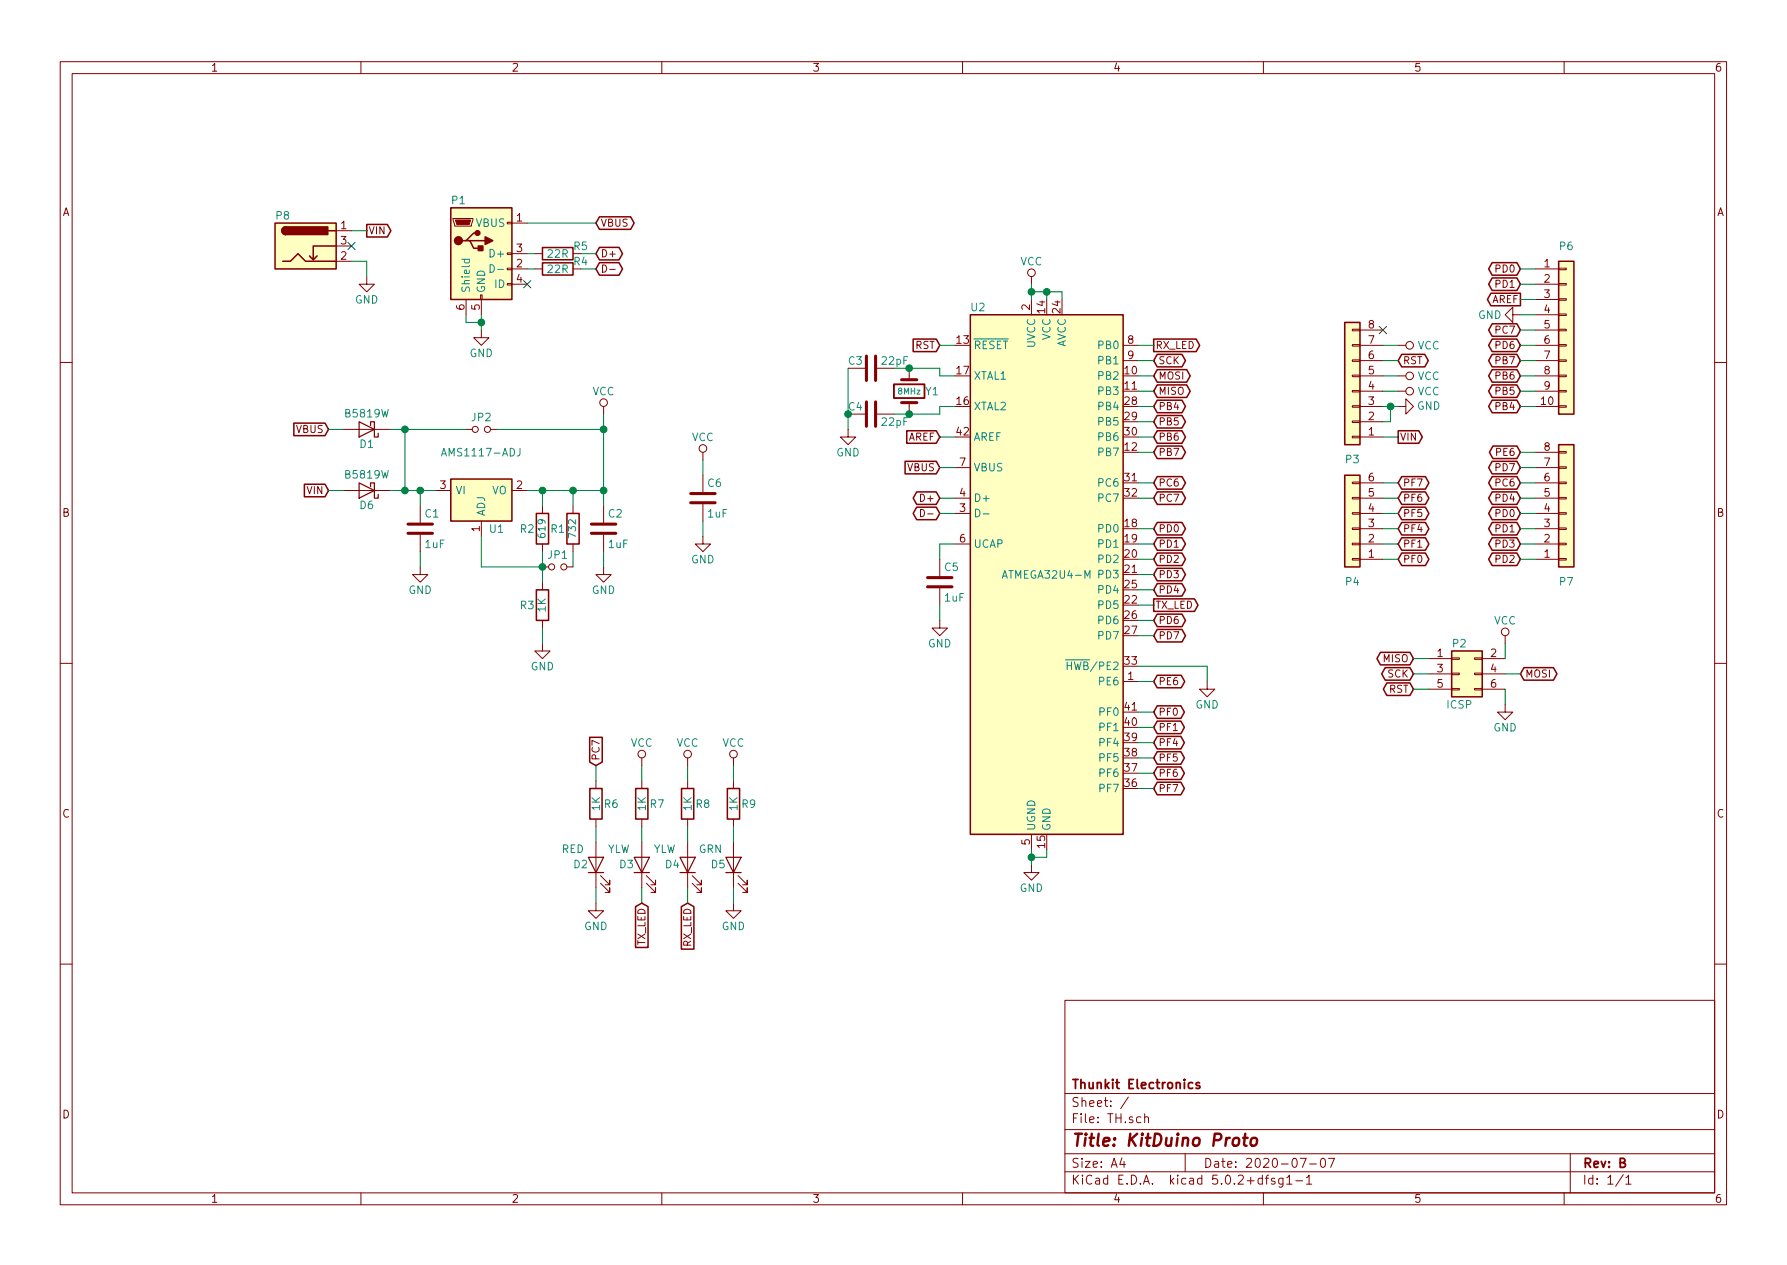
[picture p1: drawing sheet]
<svg xmlns="http://www.w3.org/2000/svg" width="297mm" height="210mm" viewBox="0 0 297 210" stroke-linecap="round" stroke-linejoin="round" font-family="sans-serif">
<g fill="none" stroke="#840000" stroke-width=".17">
<path d="M10 10.3h277v189.9h-277zM12 12.2h273v186.1h-273zM60 10.3v1.9M110 10.3v1.9M160 10.3v1.9M210 10.3v1.9M260 10.3v1.9M55.9 38.3h2.5M75.3 36.3h3.3v.3l-.2 1h-2.8zM84.3 37h.8v.2h-.8zM85.1 37.1h2.5M55.9 43.4h2.5"/>
<path d="M55.9 40.9h2.5M61 46v1.2h1.2l-1.2 1.3-1.3-1.3h1.3M77.5 49.8v2.5M79.9 49h.2v.8h-.2zM80 54.9v1.2h1.3l-1.3 1.3-1.3-1.3h1.3M80 49.8v2.5M84.3 47.1h.8v.3h-.8zM84.3 44.6h.8v.2h-.8zM84.3 42h.8v.3h-.8zM85.1 44.7h2.5M85.1 47.2h2.5M85.1 42.2h2.5"/>
<path d="M88.9 44.7h1.3M88.9 42.2h1.3M100.2 44a.6 .6 0 0 1 .6 .6 .6 .6 0 0 1-.6 .6zM101.3 44.8h1M171.4 46v1.2M171.4 49.8v2.5M186.7 59.9h2.5M186.7 57.4h2.5M224.8 54.7h1.3v.3h-1.3zM224.8 57.3h1.3v.2h-1.3zM224.8 59.8h1.3v.3h-1.3zM226.1 59.9h3.8"/>
<path d="M226.1 57.4h3.8M226.1 54.9h3.8M232.4 57.4h1.3M251.5 52.3v-1.3l-1.3 1.3 1.3 1.3v-1.3h1.2M255.3 59.9h3.8M255.3 57.4h3.8M255.3 54.9h3.8M255.3 44.7h3.8M255.3 47.2h3.8M255.3 49.8h3.8M255.3 52.3h3.8M259.1 59.8h1.2v.3h-1.2z"/>
<path d="M259.1 57.3h1.2v.2h-1.2zM259.1 54.7h1.2v.3h-1.2zM259.1 52.2h1.2v.2h-1.2zM259.1 49.7h1.2v.2h-1.2zM259.1 47.1h1.2v.3h-1.2zM259.1 44.6h1.2v.2h-1.2zM10 60.2h2M57.1 71.4h7.7M77.5 71.4h1M81.5 71.4h1M100.3 67.6v1.2M116.8 75.2v1.2"/>
<path d="M116.8 79v2.8M141 71.4v1.2h-1.3l1.3 1.3 1.2-1.3h-1.2M145.8 61.2h2.8M145.8 68.8h2.8M151.1 61.2v1.9M151.1 66.9v1.9M158.7 77.7h2.6M224.8 62.4h1.3v.2h-1.3zM224.8 64.9h1.3v.2h-1.3zM224.8 67.4h1.3v.3h-1.3zM224.8 70h1.3v.2h-1.3zM224.8 72.5h1.3v.3h-1.3z"/>
<path d="M226.1 72.6h3.8M226.1 70.1h3.8M226.1 67.6h3.8M226.1 65h3.8M226.1 62.5h3.8M232.4 67.6h1.3v-1.3l1.2 1.3-1.2 1.2v-1.2M232.4 65h1.3M232.4 62.5h1.3M255.3 77.7h3.8M255.3 75.2h3.8M255.3 67.6h3.8M255.3 65h3.8"/>
<path d="M255.3 62.5h3.8M259.1 75.1h1.2v.2h-1.2zM259.1 77.6h1.2v.2h-1.2zM259.1 67.4h1.2v.3h-1.2zM259.1 64.9h1.2v.2h-1.2zM259.1 62.4h1.2v.2h-1.2zM285 60.2h2M57.1 81.5h7.7M69.8 94.2v1.3h1.3l-1.3 1.3-1.2-1.3h1.2M69.8 84.1v2.8M69.8 88.9v2.8M72.4 81.5h2.5"/>
<path d="M80 86.6v2.5M85.1 81.5h2.5M90.2 84.1v1.2M90.2 90.4v1.3M90.2 96.8v1.2M90.2 94.2h1M94.2 94.2h1M95.2 84.1v1.2M95.2 90.4v1.3M100.3 94.2v1.3h1.3l-1.3 1.3-1.2-1.3h1.2M100.3 84.1v2.8M100.3 88.9v2.8"/>
<path d="M116.8 89.1v1.3h1.3l-1.3 1.3-1.2-1.3h1.2M116.8 83.8v2.8M153 84.7a.6 .6 0 0 1 .7 .6 .6 .6 0 0 1-.7 .6zM154.2 85.4h.9M156.2 93v2.8M156.2 97.8v2.8M158.7 90.4h2.6M158.7 85.3h2.6M158.7 82.8h2.6M224.8 80.1h1.3v.3h-1.3zM224.8 82.7h1.3v.2h-1.3zM224.8 85.2h1.3v.3h-1.3z"/>
<path d="M224.8 87.8h1.3v.2h-1.3zM224.8 90.3h1.3v.2h-1.3zM224.8 92.8h1.3v.3h-1.3zM226.1 93h3.8M226.1 90.4h3.8M226.1 87.9h3.8M226.1 85.3h3.8M226.1 82.8h3.8M226.1 80.3h3.8M255.3 93h3.8M255.3 90.4h3.8M255.3 87.9h3.8"/>
<path d="M255.3 85.3h3.8M255.3 82.8h3.8M255.3 80.3h3.8M259.1 80.1h1.2v.3h-1.2zM259.1 82.7h1.2v.2h-1.2zM259.1 85.2h1.2v.3h-1.2zM259.1 87.8h1.2v.2h-1.2zM259.1 90.3h1.2v.2h-1.2zM259.1 92.8h1.2v.3h-1.2zM10 110.3h2M90.2 106.9v1.3h-1.3l1.3 1.3 1.2-1.3h-1.2M90.2 103.1v1.3"/>
<path d="M156.2 103.1v1.3h1.3l-1.3 1.3-1.3-1.3h1.3M186.7 113.3h2.5M200.7 113.3v1.2h1.2l-1.2 1.3-1.3-1.3h1.3M237.5 109.5h3.8M237.5 112h3.8M237.5 114.5h3.8M241.3 114.4h1.3v.3h-1.3zM241.3 111.9h1.3v.2h-1.3zM241.3 109.3h1.3v.3h-1.3zM245.1 114.4h1.3v.3h-1.3zM245.1 111.9h1.3v.2h-1.3zM245.1 109.3h1.3v.3h-1.3z"/>
<path d="M246.4 109.5h3.8M246.4 112h3.8M246.4 114.5h3.8M250.2 117.1v1.3h1.3l-1.3 1.2-1.3-1.2h1.3M250.2 105.7v1.2M285 110.3h2M99.1 129.8v1.3M99.1 136.1v1.3M99.1 139.9v7.7M106.7 126v1.2M106.7 129.8v1.3M106.7 136.1v1.3"/>
<path d="M106.7 139.9v7.7M114.3 126v1.2M114.3 129.8v1.3M114.3 136.1v1.3M114.3 139.9v7.7M121.9 126v1.2M121.9 129.8v1.3M121.9 136.1v1.3M121.9 139.9v7.7M171.4 138.7v2.5M99.1 150.1v1.3h1.2l-1.2 1.2-1.3-1.2h1.3M99.8 146.8l1.5 1.5v-.7v.7h-.7"/>
<path d="M99.8 145.5l1.5 1.6v-.8v.8h-.7M107.4 146.8l1.6 1.5v-.7v.7h-.8M107.4 145.5l1.6 1.6v-.8v.8h-.8M115.1 146.8l1.5 1.5v-.7v.7h-.8M115.1 145.5l1.5 1.6v-.8v.8h-.8M121.9 150.1v1.3h1.3l-1.3 1.2-1.3-1.2h1.3M122.7 146.8l1.5 1.5v-.7v.7h-.8M122.7 145.5l1.5 1.6v-.8v.8h-.8M171.4 143.8v1.2h-1.2l1.2 1.3 1.3-1.3h-1.3M10 160.2h2M177 166.3h108v32h-108zM285 160.2h2"/>
<path d="M60 198.3v1.9M110 198.3v1.9M160 198.3v1.9M177 194.8h108M177 191.8h108M177 187.8h108M177 181.8h108M186.5 192.5l-.4 1h1M186.8 193v1M187.6 182.3l-1.3 2M190.3 185.7l.2-.1 .3 .1 .1 .9M190.3 185.1v1.5"/>
<path d="M197 191.8v3M210 198.3v1.9M210.3 195.8h.6M210.9 195.3l-.3 .1-.1 .1v1.3M211.9 195.9l-.4-.1-.2 .2 .1 .3 .5 .1v.3h-.6M213.3 195.8v1.2l-.3 .3h-.4M213.3 195.9l-.5-.1-.3 .3 .1 .6 .2 .1 .5-.1M213.9 195.8l.4-.5v1.5M213.9 196.8h.9M215.4 196.3h1.1M216.1 192.5h1l-.6 1.5M217.2 195.8l.4-.5v1.5"/>
<path d="M217.2 196.8h.8M217.7 193.5h1.1M219.6 192.7l.4-.2a.94 .94 0 0 1 0 1.5l-.4-.1-.1-.4zM220.8 192.5h1l-.6 1.5M260 198.3v1.9M261 191.8v6.5M269.8 195.2l-1.2 2M270.3 195.8l.4-.5v1.5M270.3 196.8h.8"/>
<circle cx="171.4" cy="45.3" r=".63"/>
<circle cx="234.3" cy="57.4" r=".63"/>
<circle cx="79" cy="71.4" r=".51"/>
<circle cx="81" cy="71.4" r=".51"/>
<circle cx="100.3" cy="66.9" r=".63"/>
<circle cx="116.8" cy="74.5" r=".63"/>
<circle cx="234.3" cy="62.5" r=".63"/>
<circle cx="234.3" cy="65" r=".63"/>
<circle cx="91.7" cy="94.2" r=".51"/>
<circle cx="93.7" cy="94.2" r=".51"/>
<circle cx="250.2" cy="105" r=".63"/>
<circle cx="106.7" cy="125.3" r=".63"/>
<circle cx="114.3" cy="125.3" r=".63"/>
<circle cx="121.9" cy="125.3" r=".63"/>
</g>
<path d="M206.6 189.1h.8M207 188.4l-.2 1.8 .1 .1 .3 .1M208 189.3a.53 .53 0 0 1 .6-.2 .53 .53 0 0 1 .4 .4l-.1 .6a.54 .54 0 0 1-.5 .4 .54 .54 0 0 1-.6-.4z" fill="none" stroke="#840000" stroke-width=".41"/>
<path d="M148.6 63.9h5.1v2.3h-5.1zM198.2 180l-.4-.1-.3 .3 .1 .6 .2 .1 .4-.1M199.4 180a.37 .37 0 0 0-.6 .1l.1 .3 .5 .1 .1 .1-.3 .3-.4-.1" fill="none" stroke="#840000" stroke-width=".3"/>
<g fill="#ffffc2" stroke="#ffffc2" stroke-width=".17">
<path d="M259.1 73.9h2.5v20.3h-2.5z"/>
<path d="M223.5 79h2.6v15.2h-2.6z"/>
<path d="M223.5 53.6h2.6v20.3h-2.6z"/>
<path d="M259.1 43.4h2.5v25.4h-2.5z"/>
<path d="M161.3 52.3h25.4v86.4h-25.4z"/>
<path d="M74.9 34.5h10.2v15.3h-10.2z"/>
<path d="M74.9 79.6h10.2v7h-10.2z"/>
<path d="M241.3 108.2h5.1v7.6h-5.1z"/>
<path d="M45.7 37.1h10.2v7.6h-10.2z"/>
</g>
<g fill="none" stroke="#840000" stroke-width=".25">
<path d="M45.7 37.1h10.2v7.6h-10.2zM47.5 37.7a.63 .63 0 0 0-.6 .6 .63 .63 0 0 0 .6 .7M54.6 38.3h1.3M61 37.3h3.4l.6 1-.6 1.1h-3.4zM74.9 34.5h10.2v15.3h-10.2zM77.5 40h.6l.6 1.3h1.3M78.1 40h2.5M79.4 38.7h-.7l-1.2 1.3h-.7M99.6 36h5.2l.6 1.1-.6 1h-5.2l-.5-1zM47 43.4h1.3l1.2-1.2 1.3 1.2h5.1M52.7 42.5l-.6 .7M55.9 40.9h-3.8v2.3l-.7-.7"/>
<path d="M90.2 43.7h5v2h-5zM90.2 41.1h5v2.1h-5zM99.6 41.1h3.3l.6 1.1-.6 1h-3.3l-.5-1zM99.6 43.7h3.3l.6 1-.6 1h-3.3l-.5-1zM151.8 56.4h3.8l.6 1-.6 1h-3.8zM161.3 52.3h25.4v86.4h-25.4zM191.8 56.4h7l.6 1-.6 1h-7zM192.4 58.9h4.1l.6 1-.6 1.1h-4.1l-.6-1.1zM223.5 53.6h2.6v20.3h-2.6zM233 58.9h3.8l.6 1-.6 1.1h-3.8l-.6-1.1zM247.8 48.7h4.9v2.1h-4.9l-.6-1zM248 58.9h4.1l.6 1-.6 1.1h-4.1l-.6-1.1z"/>
<path d="M248 56.4h4.1l.6 1-.6 1h-4.1l-.6-1zM248 53.8h4.1l.6 1.1-.6 1h-4.1l-.6-1zM248 46.2h4.1l.6 1-.6 1.1h-4.1l-.6-1.1zM248 43.7h4.1l.6 1-.6 1h-4.1l-.6-1zM259.1 43.4h2.5v25.4h-2.5zM48.8 70.3h5.2l.6 1.1-.6 1h-5.2zM74.9 79.6h10.2v7h-10.2zM150.4 76.7h5.2l.6 1-.6 1.1h-5.2zM150.7 71.6h4.9l.6 1-.6 1.1h-4.9zM192.4 66.5h4.1l.6 1.1-.6 1h-4.1l-.6-1zM192.4 69.1h4.1l.6 1-.6 1h-4.1l-.6-1zM192.4 71.6h4.1l.6 1-.6 1.1h-4.1l-.6-1.1z"/>
<path d="M192.4 74.1h4.1l.6 1.1-.6 1h-4.1l-.6-1zM192.4 64h4.9l.5 1-.5 1.1h-4.9l-.6-1.1zM192.4 61.4h4.9l.5 1.1-.5 1h-4.9l-.6-1zM192.4 79.2h4.1l.6 1.1-.6 1h-4.1l-.6-1zM223.5 79h2.6v15.2h-2.6zM232.4 71.6h3.4l.6 1-.6 1.1h-3.4zM233 79.2h3.9l.6 1.1-.6 1h-3.9l-.6-1zM248 66.5h4.1l.6 1.1-.6 1h-4.1l-.6-1zM248 64h4.1l.6 1-.6 1.1h-4.1l-.6-1.1zM248 61.4h4.1l.6 1.1-.6 1h-4.1l-.6-1zM248 79.2h4.1l.6 1.1-.6 1h-4.1l-.6-1zM248 76.7h4.1l.6 1-.6 1.1h-4.1l-.6-1.1z"/>
<path d="M248.2 74.1h3.9l.6 1.1-.6 1h-3.9l-.6-1zM259.1 73.9h2.5v20.3h-2.5zM50.6 80.5h3.4l.6 1-.6 1.1h-3.4zM89.2 85.3h2v5.1h-2zM89.2 98h2v5.1h-2zM94.2 85.3h2.1v5.1h-2.1zM152.4 81.8h3.2l.6 1-.6 1h-3.2l-.6-1zM152.4 84.3h3.2l.6 1-.6 1.1h-3.2l-.6-1.1zM191.8 99.5h6.8l.5 1.1-.5 1h-6.8zM192.4 81.8h4.1l.6 1-.6 1h-4.1l-.6-1zM192.4 89.4h4.1l.6 1-.6 1.1h-4.1l-.6-1.1zM192.4 86.8h4.1l.6 1.1-.6 1h-4.1l-.6-1z"/>
<path d="M192.4 91.9h4.1l.6 1.1-.6 1h-4.1l-.6-1zM192.4 94.5h4.1l.6 1-.6 1h-4.1l-.6-1zM192.4 97h4.1l.6 1-.6 1.1h-4.1l-.6-1.1zM233 81.8h3.9l.6 1-.6 1h-3.9l-.6-1zM233 84.3h3.9l.6 1-.6 1.1h-3.9l-.6-1.1zM233 86.8h3.9l.6 1.1-.6 1h-3.9l-.6-1zM233 89.4h3.9l.6 1-.6 1.1h-3.9l-.6-1.1zM233 91.9h3.9l.6 1.1-.6 1h-3.9l-.6-1zM248 91.9h4.1l.6 1.1-.6 1h-4.1l-.6-1zM248 89.4h4.1l.6 1-.6 1.1h-4.1l-.6-1.1zM248 86.8h4.1l.6 1.1-.6 1h-4.1l-.6-1zM248 84.3h4.1l.6 1-.6 1.1h-4.1l-.6-1.1z"/>
<path d="M248 81.8h4.1l.6 1-.6 1h-4.1l-.6-1zM192.4 102.1h4.1l.6 1-.6 1.1h-4.1l-.6-1.1zM192.4 104.6h4.1l.6 1.1-.6 1h-4.1l-.6-1zM192.4 112.2h3.9l.6 1.1-.6 1h-3.9l-.6-1zM192.4 119.9h3.9l.6 1-.6 1h-3.9l-.6-1zM192.4 117.3h3.9l.6 1.1-.6 1h-3.9l-.6-1zM229.5 108.4h4.9l.5 1.1-.5 1h-4.9l-.6-1zM230.3 111h4.1l.5 1-.5 1h-4.1l-.6-1zM230.5 113.5h3.9l.5 1-.5 1.1h-3.9l-.6-1.1zM241.3 108.2h5.1v7.6h-5.1zM253.3 111h4.9l.6 1-.6 1h-4.9l-.6-1zM98 122.5h2.1v4.2l-1 .5-1.1-.5z"/>
<path d="M98 131.1h2.1v5h-2.1zM105.7 131.1h2v5h-2zM113.3 131.1h2v5h-2zM120.9 131.1h2v5h-2zM192.4 130h3.9l.6 1.1-.6 1h-3.9l-.6-1zM192.4 127.5h3.9l.6 1-.6 1.1h-3.9l-.6-1.1zM192.4 124.9h3.9l.6 1.1-.6 1h-3.9l-.6-1zM192.4 122.4h3.9l.6 1-.6 1.1h-3.9l-.6-1.1zM105.6 150.7l1.1-.6 1 .6v6.8h-2.1zM113.3 150.7l1-.6 1 .6v7.1h-2z"/>
</g>
<g fill="none" stroke="#840000" stroke-width=".51">
<path d="M144 59.2v4M145.5 59.2v4M144 66.8v4.1M145.5 66.8v4.1M149.9 63.1h2.5M149.9 66.9h2.5M67.8 88.6h4.1M67.8 87.1h4.1M98.3 88.6h4.1M98.3 87.1h4.1M114.8 83.6h4.1M114.8 82h4.1"/>
<path d="M154.2 97.5h4M154.2 96h4"/>
</g>
<path d="M57.8 40.3l1.2 1.2M59 40.3l-1.2 1.2M87 46.6l1.2 1.2M88.2 46.6l-1.2 1.2M229.3 54.2l1.2 1.3M230.5 54.2l-1.2 1.3" fill="none" stroke="#000084" stroke-width=".17"/>
<path d="M76.8 43.1h1.2M77.2 43.1v.4l.2 .2 .6-.1v-.5M81.5 44a.64 .64 0 0 1 .7 .6 .64 .64 0 0 1-.7 .7zM82.7 44.8h1M73.4 75.8l.4-1.3 .4 1.3M86.4 74.5v.9a.39 .39 0 0 1-.4 .4M162.2 84.6a.64 .64 0 0 1 .7 .7 .64 .64 0 0 1-.7 .6zM163.4 85.4h1M177.1 109.7h1.3M177.4 110v1.3M177.4 110.6h.7" fill="none" stroke="#008484" stroke-width=".17"/>
<g fill="#840000" stroke="#840000" stroke-width=".25">
<path d="M79.5 40.9h.8v.8h-.8z"/>
<path d="M80.6 39.4l1.3 .6-1.3 .6z"/>
<path d="M47 37.9l.5-.2v1.3a.64 .64 0 0 1-.6-.4 .64 .64 0 0 1 .1-.7z"/>
<path d="M47.5 37.7h7v1.3h-7z"/>
<circle cx="76.2" cy="40" r=".63"/>
<circle cx="79.4" cy="38.7" r=".38"/>
</g>
<path d="M75.7 36.6h2.5l-.2 .7h-2.1z" fill="#840000" stroke="#840000" stroke-width=".17"/>
<g fill="none" stroke="#008400" stroke-width=".17">
<path d="M58.4 38.3h2.6M87.6 37.1h11.5M58.4 43.4h2.6v2.6M77.5 52.3v1.3h2.5M80 52.3v2.6M87.6 44.7h1.3M87.6 42.2h1.3M96.5 44.7h2.6M96.5 42.2h2.6M156.2 57.4h2.5M171.4 47.2v2.6M171.4 48.5h5.1v1.3"/>
<path d="M174 48.5v1.3M189.2 57.4h2.6M189.2 59.9h2.6M229.9 57.4h2.5M229.9 59.9h2.5M252.7 54.9h2.6M252.7 57.4h2.6M252.7 59.9h2.6M252.7 49.8h2.6M252.7 52.3h2.6M252.7 44.7h2.6M252.7 47.2h2.6"/>
<path d="M54.6 71.4h2.5M64.8 71.4h12.7M67.3 71.4v10.1M82.5 71.4h17.8M100.3 68.8v15.3M116.8 76.4v2.6M141 61.2v10.2M151.1 61.2h5.1v1.3h2.5M156.2 77.7h2.5M156.2 72.6h2.5M158.7 67.6h-2.5v1.2h-7.6M189.2 62.5h2.6"/>
<path d="M189.2 65h2.6M189.2 67.6h2.6M189.2 75.2h2.6M189.2 72.6h2.6M189.2 70.1h2.6M229.9 62.5h2.5M229.9 65h2.5M229.9 67.6h2.5M229.9 72.6h2.5M231.1 67.6v2.5h-1.2M252.7 62.5h2.6M252.7 65h2.6"/>
<path d="M252.7 67.6h2.6M252.7 77.7h2.6M252.7 75.2h2.6M54.6 81.5h2.5M64.8 81.5h7.6M69.8 81.5v2.6M69.8 91.7v2.5M80 89.1v5.1h10.2M87.6 81.5h12.7M90.2 81.5v2.6M90.2 91.7v5.1M95.2 81.5v2.6"/>
<path d="M95.2 91.7v2.5M100.3 91.7v2.5M116.8 86.6v2.5M156.2 85.3h2.5M156.2 82.8h2.5M158.7 90.4h-2.5v2.6M189.2 93h2.6M189.2 90.4h2.6M189.2 87.9h2.6M189.2 82.8h2.6M189.2 80.3h2.6M189.2 95.5h2.6"/>
<path d="M189.2 98h2.6M229.9 93h2.5M229.9 90.4h2.5M229.9 87.9h2.5M229.9 85.3h2.5M229.9 82.8h2.5M229.9 80.3h2.5M252.7 93h2.6M252.7 90.4h2.6M252.7 87.9h2.6M252.7 85.3h2.6M252.7 82.8h2.6"/>
<path d="M252.7 80.3h2.6M90.2 104.4v2.5M156.2 100.6v2.5M189.2 110.7h11.5v2.6M189.2 100.6h2.6M189.2 103.1h2.6M189.2 105.7h2.6M189.2 113.3h2.6M189.2 118.4h2.6M234.9 112h2.6M234.9 109.5h2.6M234.9 114.5h2.6"/>
<path d="M250.2 106.9v2.6M250.2 114.5v2.6M250.2 112h2.5M99.1 127.2v2.6M99.1 137.4v2.5M106.7 127.2v2.6M106.7 137.4v2.5M114.3 127.2v2.6M114.3 137.4v2.5M121.9 127.2v2.6M121.9 137.4v2.5M189.2 120.9h2.6"/>
<path d="M189.2 123.4h2.6M189.2 126h2.6M189.2 128.5h2.6M189.2 131.1h2.6M99.1 147.6v2.5M106.7 147.6v2.5M114.3 147.6v2.5M121.9 147.6v2.5M171.4 141.2v2.6M174 141.2v1.3h-2.6"/>
</g>
<g fill="#008400" stroke="#008400" stroke-width=".25">
<circle cx="151.1" cy="61.2" r=".51"/>
<circle cx="151.1" cy="68.8" r=".51"/>
<circle cx="141" cy="68.8" r=".51"/>
<circle cx="90.2" cy="94.2" r=".51"/>
<circle cx="100.3" cy="81.5" r=".51"/>
<circle cx="69.9" cy="81.5" r=".51"/>
<circle cx="231.1" cy="67.6" r=".51"/>
<circle cx="67.3" cy="81.5" r=".51"/>
<circle cx="95.3" cy="81.5" r=".51"/>
<circle cx="90.2" cy="81.5" r=".51"/>
<circle cx="67.3" cy="71.4" r=".51"/>
<circle cx="100.3" cy="71.4" r=".51"/>
<circle cx="80" cy="53.6" r=".51"/>
<circle cx="171.5" cy="142.5" r=".51"/>
<circle cx="171.5" cy="48.5" r=".51"/>
<circle cx="174" cy="48.5" r=".51"/>
</g>
<path d="M59.7 70.1l2.5 1.3-2.5 1.2zM61.6 70.7v-.6h.6v2.5h.7v-.6M59.7 80.3l2.5 1.2-2.5 1.3zM61.6 80.9v-.6h.6v2.5h.7v-.6M97.8 142.5h2.5l-1.2 2.5zM97.8 145h2.5M105.4 142.5h2.5l-1.2 2.5zM105.4 145h2.5M113 142.5h2.6l-1.3 2.5zM113 145h2.6M120.6 142.5h2.6l-1.3 2.5zM120.6 145h2.6" fill="none" stroke="#840000" stroke-width=".2"/>
<text font-size="2.8" fill="#840000" x="178" y="190.5">Title: KitDuino Proto</text>
<g font-size="2.1" fill="#840000">
<text x="178" y="184">Sheet: /</text>
<text x="178" y="181">Thunkit Electronics</text>
<text x="178" y="186.7">File: TH.sch</text>
<text x="178" y="196.9">KiCad E.D.A. kicad 5.0.2+dfsg1-1</text>
<text x="178" y="194.1">Size: A4</text>
<text x="200" y="194.1">Date: 2020-07-07</text>
<text x="263" y="194.1">Rev: B</text>
<text x="263" y="196.9">Id: 1/1</text>
</g>
<g font-size="1.8" fill="#840000">
<text x="35" y="11.9">1</text>
<text x="85" y="11.9">2</text>
<text x="135" y="11.9">3</text>
<text x="185" y="11.9">4</text>
<text x="235" y="11.9">5</text>
<text x="285" y="11.9">6</text>
<text x="10.4" y="35.9">A</text>
<text x="285.4" y="35.9">A</text>
<text x="56.7" y="38.1">1</text>
<text x="56.7" y="40.6">3</text>
<text x="85.9" y="36.8">1</text>
<text x="85.9" y="41.9">3</text>
<text x="56.7" y="43.2">2</text>
<text x="85.9" y="44.4">2</text>
<text x="85.9" y="47">4</text>
<text x="256.7" y="44.4">1</text>
<text x="256.7" y="47">2</text>
<text x="77.2" y="51.5" transform="rotate(-90 77.2 51.5)">6</text>
<text x="79.8" y="51.5" transform="rotate(-90 79.8 51.5)">5</text>
<text x="171.2" y="51.5" transform="rotate(-90 171.2 51.5)">2</text>
<text x="173.7" y="52" transform="rotate(-90 173.7 52)">14</text>
<text x="176.3" y="52" transform="rotate(-90 176.3 52)">24</text>
<text x="256.7" y="49.5">3</text>
<text x="256.7" y="52.1">4</text>
<text x="159.1" y="57.1">13</text>
<text x="187.5" y="57.1">8</text>
<text x="187.5" y="59.7">9</text>
<text x="227.5" y="59.7">6</text>
<text x="227.5" y="57.1">7</text>
<text x="227.5" y="54.6">8</text>
<text x="256.7" y="54.6">5</text>
<text x="256.7" y="57.1">6</text>
<text x="256.7" y="59.7">7</text>
<text x="159.1" y="62.2">17</text>
<text x="187" y="62.2">10</text>
<text x="187" y="64.8">11</text>
<text x="227.5" y="64.8">4</text>
<text x="227.5" y="62.2">5</text>
<text x="256.7" y="62.2">8</text>
<text x="256.7" y="64.8">9</text>
<text x="159.1" y="67.3">16</text>
<text x="187" y="67.3">28</text>
<text x="187" y="69.8">29</text>
<text x="227.5" y="69.8">2</text>
<text x="227.5" y="67.3">3</text>
<text x="256.2" y="67.3">10</text>
<text x="159.1" y="72.4">42</text>
<text x="159.5" y="77.5">7</text>
<text x="187" y="74.9">12</text>
<text x="187" y="72.4">30</text>
<text x="227.5" y="72.4">1</text>
<text x="256.7" y="77.5">7</text>
<text x="256.7" y="74.9">8</text>
<text x="73.2" y="81.3">3</text>
<text x="85.9" y="81.3">2</text>
<text x="159.5" y="82.5">4</text>
<text x="187" y="80">31</text>
<text x="187" y="82.5">32</text>
<text x="227.5" y="82.5">5</text>
<text x="227.5" y="80">6</text>
<text x="256.7" y="82.5">5</text>
<text x="256.7" y="80">6</text>
<text x="10.4" y="85.9">B</text>
<text x="79.8" y="88.4" transform="rotate(-90 79.8 88.4)">1</text>
<text x="159.5" y="85.1">3</text>
<text x="187" y="87.6">18</text>
<text x="227.5" y="87.6">3</text>
<text x="227.5" y="85.1">4</text>
<text x="256.7" y="87.6">3</text>
<text x="256.7" y="85.1">4</text>
<text x="285.4" y="85.9">B</text>
<text x="159.5" y="90.2">6</text>
<text x="187" y="90.2">19</text>
<text x="187" y="92.7">20</text>
<text x="187" y="95.2">21</text>
<text x="227.5" y="92.7">1</text>
<text x="227.5" y="90.2">2</text>
<text x="256.7" y="92.7">1</text>
<text x="256.7" y="90.2">2</text>
<text x="187" y="100.3">22</text>
<text x="187" y="97.8">25</text>
<text x="187" y="102.9">26</text>
<text x="187" y="105.4">27</text>
<text x="187" y="110.5">33</text>
<text x="187.5" y="113">1</text>
<text x="238.9" y="109.2">1</text>
<text x="238.9" y="111.8">3</text>
<text x="247.8" y="109.2">2</text>
<text x="247.8" y="111.8">4</text>
<text x="187" y="118.1">41</text>
<text x="238.9" y="114.3">5</text>
<text x="247.8" y="114.3">6</text>
<text x="187" y="125.7">38</text>
<text x="187" y="123.2">39</text>
<text x="187" y="120.6">40</text>
<text x="187" y="130.8">36</text>
<text x="187" y="128.3">37</text>
<text x="10.4" y="135.9">C</text>
<text x="285.4" y="135.9">C</text>
<text x="171.2" y="140.4" transform="rotate(-90 171.2 140.4)">5</text>
<text x="173.7" y="140.9" transform="rotate(-90 173.7 140.9)">15</text>
<text x="10.4" y="185.9">D</text>
<text x="285.4" y="185.9">D</text>
<text x="35" y="199.9">1</text>
<text x="85" y="199.9">2</text>
<text x="135" y="199.9">3</text>
<text x="185" y="199.9">4</text>
<text x="235" y="199.9">5</text>
<text x="285" y="199.9">6</text>
</g>
<g font-size="1.8" fill="#008484">
<text x="75.1" y="34">P1</text>
<text x="45.9" y="36.5">P8</text>
<text x="79.2" y="37.7">VBUS</text>
<text x="95.4" y="41.6">R5</text>
<text x="259.3" y="41.6">P6</text>
<text x="81.8" y="42.8">D+</text>
<text x="82.3" y="47.9">ID</text>
<text x="91.1" y="45.4">22R</text>
<text x="91.1" y="42.8">22R</text>
<text x="95.4" y="44.1">R4</text>
<text x="169.6" y="44.1">VCC</text>
<text x="59" y="50.5">GND</text>
<text x="78.1" y="48.8" transform="rotate(-90 78.1 48.8)">Shield</text>
<text x="80.6" y="48.8" transform="rotate(-90 80.6 48.8)">GND</text>
<text x="161.4" y="51.7">U2</text>
<text x="245.7" y="53">GND</text>
<text x="78.1" y="59.4">GND</text>
<text x="161.8" y="58">RESET</text>
<text x="172.1" y="57.8" transform="rotate(-90 172.1 57.8)">UVCC</text>
<text x="174.6" y="56.6" transform="rotate(-90 174.6 56.6)">VCC</text>
<text x="177.2" y="57.8" transform="rotate(-90 177.2 57.8)">AVCC</text>
<text x="182.8" y="58">PB0</text>
<text x="235.6" y="58.1">VCC</text>
<text x="98.5" y="65.7">VCC</text>
<text x="141.1" y="60.6">C3</text>
<text x="153.9" y="65.7">Y1</text>
<text x="161.8" y="63.1">XTAL1</text>
<text x="182.8" y="63.1">PB2</text>
<text x="182.8" y="65.7">PB3</text>
<text x="182.8" y="60.6">PB1</text>
<text x="235.6" y="63.2">VCC</text>
<text x="235.6" y="65.7">VCC</text>
<text x="57.5" y="69.4">B5819W</text>
<text x="78.4" y="70">JP2</text>
<text x="141.1" y="68.2">C4</text>
<text x="146.7" y="70.8">22pF</text>
<text x="161.8" y="68.2">XTAL2</text>
<text x="182.8" y="68.2">PB4</text>
<text x="182.8" y="70.7">PB5</text>
<text x="235.5" y="68.1">GND</text>
<text x="59.8" y="74.5">D1</text>
<text x="74" y="75.9">AMS1117-ADJ</text>
<text x="115" y="73.3">VCC</text>
<text x="139" y="75.9">GND</text>
<text x="161.8" y="73.3">AREF</text>
<text x="182.8" y="75.8">PB7</text>
<text x="182.8" y="73.3">PB6</text>
<text x="223.7" y="77">P3</text>
<text x="57.5" y="79.5">B5819W</text>
<text x="75.7" y="82.2">VI</text>
<text x="81.8" y="82.2">VO</text>
<text x="117.7" y="80.9">C6</text>
<text x="161.8" y="83.4">D+</text>
<text x="161.8" y="78.4">VBUS</text>
<text x="182.8" y="80.9">PC6</text>
<text x="182.8" y="83.4">PC7</text>
<text x="59.8" y="84.6">D6</text>
<text x="70.7" y="86">C1</text>
<text x="80.6" y="85.8" transform="rotate(-90 80.6 85.8)">ADJ</text>
<text x="81.4" y="88.6">U1</text>
<text x="86.5" y="88.6">R2</text>
<text x="91.6" y="88.6">R1</text>
<text x="101.2" y="86">C2</text>
<text x="117.7" y="86">1uF</text>
<text x="182.8" y="88.5">PD0</text>
<text x="70.7" y="91.1">1uF</text>
<text x="91.1" y="92.9">JP1</text>
<text x="101.2" y="91.1">1uF</text>
<text x="114.9" y="93.6">GND</text>
<text x="157" y="94.9">C5</text>
<text x="161.8" y="91.1">UCAP</text>
<text x="182.8" y="91.1">PD1</text>
<text x="182.8" y="93.6">PD2</text>
<text x="67.9" y="98.7">GND</text>
<text x="86.5" y="101.3">R3</text>
<text x="90.7" y="101.7" transform="rotate(-90 90.7 101.7)">1K</text>
<text x="98.4" y="98.7">GND</text>
<text x="157.1" y="100">1uF</text>
<text x="167" y="96.2">ATMEGA32U4-M</text>
<text x="182.8" y="96.1">PD3</text>
<text x="182.8" y="101.2">PD5</text>
<text x="182.8" y="98.7">PD4</text>
<text x="223.7" y="97.3">P4</text>
<text x="259.3" y="97.3">P7</text>
<text x="154.3" y="107.6">GND</text>
<text x="182.8" y="103.8">PD6</text>
<text x="182.8" y="106.3">PD7</text>
<text x="241.5" y="107.6">P2</text>
<text x="248.3" y="103.8">VCC</text>
<text x="88.2" y="111.4">GND</text>
<text x="178.1" y="111.4">HWB/PE2</text>
<text x="182.8" y="113.9">PE6</text>
<text x="182.9" y="119">PF0</text>
<text x="198.7" y="117.8">GND</text>
<text x="240.5" y="117.8">ICSP</text>
<text x="104.8" y="124.1">VCC</text>
<text x="112.4" y="124.1">VCC</text>
<text x="120.1" y="124.1">VCC</text>
<text x="182.9" y="124.1">PF4</text>
<text x="182.9" y="121.5">PF1</text>
<text x="248.2" y="121.6">GND</text>
<text x="182.9" y="131.7">PF7</text>
<text x="182.9" y="129.2">PF6</text>
<text x="182.9" y="126.6">PF5</text>
<text x="99.7" y="134.7" transform="rotate(-90 99.7 134.7)">1K</text>
<text x="100.5" y="134.3">R6</text>
<text x="107.4" y="134.7" transform="rotate(-90 107.4 134.7)">1K</text>
<text x="108.1" y="134.3">R7</text>
<text x="115" y="134.7" transform="rotate(-90 115 134.7)">1K</text>
<text x="115.7" y="134.3">R8</text>
<text x="122.6" y="134.7" transform="rotate(-90 122.6 134.7)">1K</text>
<text x="123.3" y="134.3">R9</text>
<text x="93.4" y="141.8">RED</text>
<text x="100.9" y="141.8">YLW</text>
<text x="108.5" y="141.8">YLW</text>
<text x="116.2" y="141.8">GRN</text>
<text x="172.1" y="138.2" transform="rotate(-90 172.1 138.2)">UGND</text>
<text x="174.6" y="138.2" transform="rotate(-90 174.6 138.2)">GND</text>
<text x="95.4" y="144.3">D2</text>
<text x="103" y="144.3">D3</text>
<text x="110.6" y="144.3">D4</text>
<text x="118.3" y="144.3">D5</text>
<text x="169.5" y="148.3">GND</text>
<text x="97.1" y="154.6">GND</text>
<text x="120" y="154.6">GND</text>
</g>
<text font-size="1.8" fill="#008400" x="146.7" y="60.6">22pF</text>
<g font-size="1.7" fill="#840000">
<text x="61.2" y="38.9">VIN</text>
<text x="99.8" y="37.7">VBUS</text>
<text x="99.8" y="42.7">D+</text>
<text x="248.8" y="47.8">PD1</text>
<text x="248.8" y="45.3">PD0</text>
<text x="248" y="50.4">AREF</text>
<text x="152.1" y="58">RST</text>
<text x="192" y="58">RX_LED</text>
<text x="248.8" y="58">PD6</text>
<text x="248.8" y="55.4">PC7</text>
<text x="192.5" y="65.6">MISO</text>
<text x="192.5" y="63.1">MOSI</text>
<text x="192.5" y="60.5">SCK</text>
<text x="233.1" y="60.5">RST</text>
<text x="248.8" y="65.6">PB5</text>
<text x="248.8" y="63.1">PB6</text>
<text x="248.8" y="60.5">PB7</text>
<text x="49.3" y="72">VBUS</text>
<text x="192.5" y="68.1">PB4</text>
<text x="192.5" y="70.7">PB5</text>
<text x="248.8" y="68.1">PB4</text>
<text x="151" y="73.2">AREF</text>
<text x="192.5" y="73.2">PB6</text>
<text x="192.5" y="75.8">PB7</text>
<text x="232.7" y="73.2">VIN</text>
<text x="248.8" y="75.8">PE6</text>
<text x="51.1" y="82.1">VIN</text>
<text x="150.9" y="78.3">VBUS</text>
<text x="153.3" y="83.4">D+</text>
<text x="192.5" y="83.4">PC7</text>
<text x="192.5" y="80.8">PC6</text>
<text x="233.1" y="80.8">PF7</text>
<text x="233.1" y="83.4">PF6</text>
<text x="248.8" y="83.4">PD4</text>
<text x="248.8" y="80.8">PC6</text>
<text x="248.8" y="78.3">PD7</text>
<text x="192.5" y="88.5">PD0</text>
<text x="233.1" y="85.9">PF5</text>
<text x="233.1" y="88.5">PF4</text>
<text x="248.8" y="88.5">PD1</text>
<text x="248.8" y="85.9">PD0</text>
<text x="192.5" y="91">PD1</text>
<text x="192.5" y="93.5">PD2</text>
<text x="233.1" y="91">PF1</text>
<text x="233.1" y="93.5">PF0</text>
<text x="248.8" y="93.5">PD2</text>
<text x="248.8" y="91">PD3</text>
<text x="192" y="101.2">TX_LED</text>
<text x="192.5" y="96.1">PD3</text>
<text x="192.5" y="98.6">PD4</text>
<text x="192.5" y="103.7">PD6</text>
<text x="192.5" y="106.2">PD7</text>
<text x="192.5" y="113.9">PE6</text>
<text x="230" y="110.1">MISO</text>
<text x="230.7" y="112.6">SCK</text>
<text x="253.5" y="112.6">MOSI</text>
<text x="192.5" y="118.9">PF0</text>
<text x="230.9" y="115.1">RST</text>
<text x="192.5" y="124">PF4</text>
<text x="192.5" y="121.5">PF1</text>
<text x="99.6" y="126.5" transform="rotate(-90 99.6 126.5)">PC7</text>
<text x="192.5" y="131.6">PF7</text>
<text x="192.5" y="129.1">PF6</text>
<text x="192.5" y="126.6">PF5</text>
<text x="107.3" y="157.2" transform="rotate(-90 107.3 157.2)">TX_LED</text>
<text x="114.9" y="157.4" transform="rotate(-90 114.9 157.4)">RX_LED</text>
</g>
<g font-size="1.7" fill="#008484">
<text x="90.7" y="89.2" transform="rotate(-90 90.7 89.2)">619</text>
<text x="95.7" y="89.2" transform="rotate(-90 95.7 89.2)">732</text>
</g>
<text font-size="1.4" fill="#008484" x="149.3" y="65.6">8MHz</text>
</svg>
